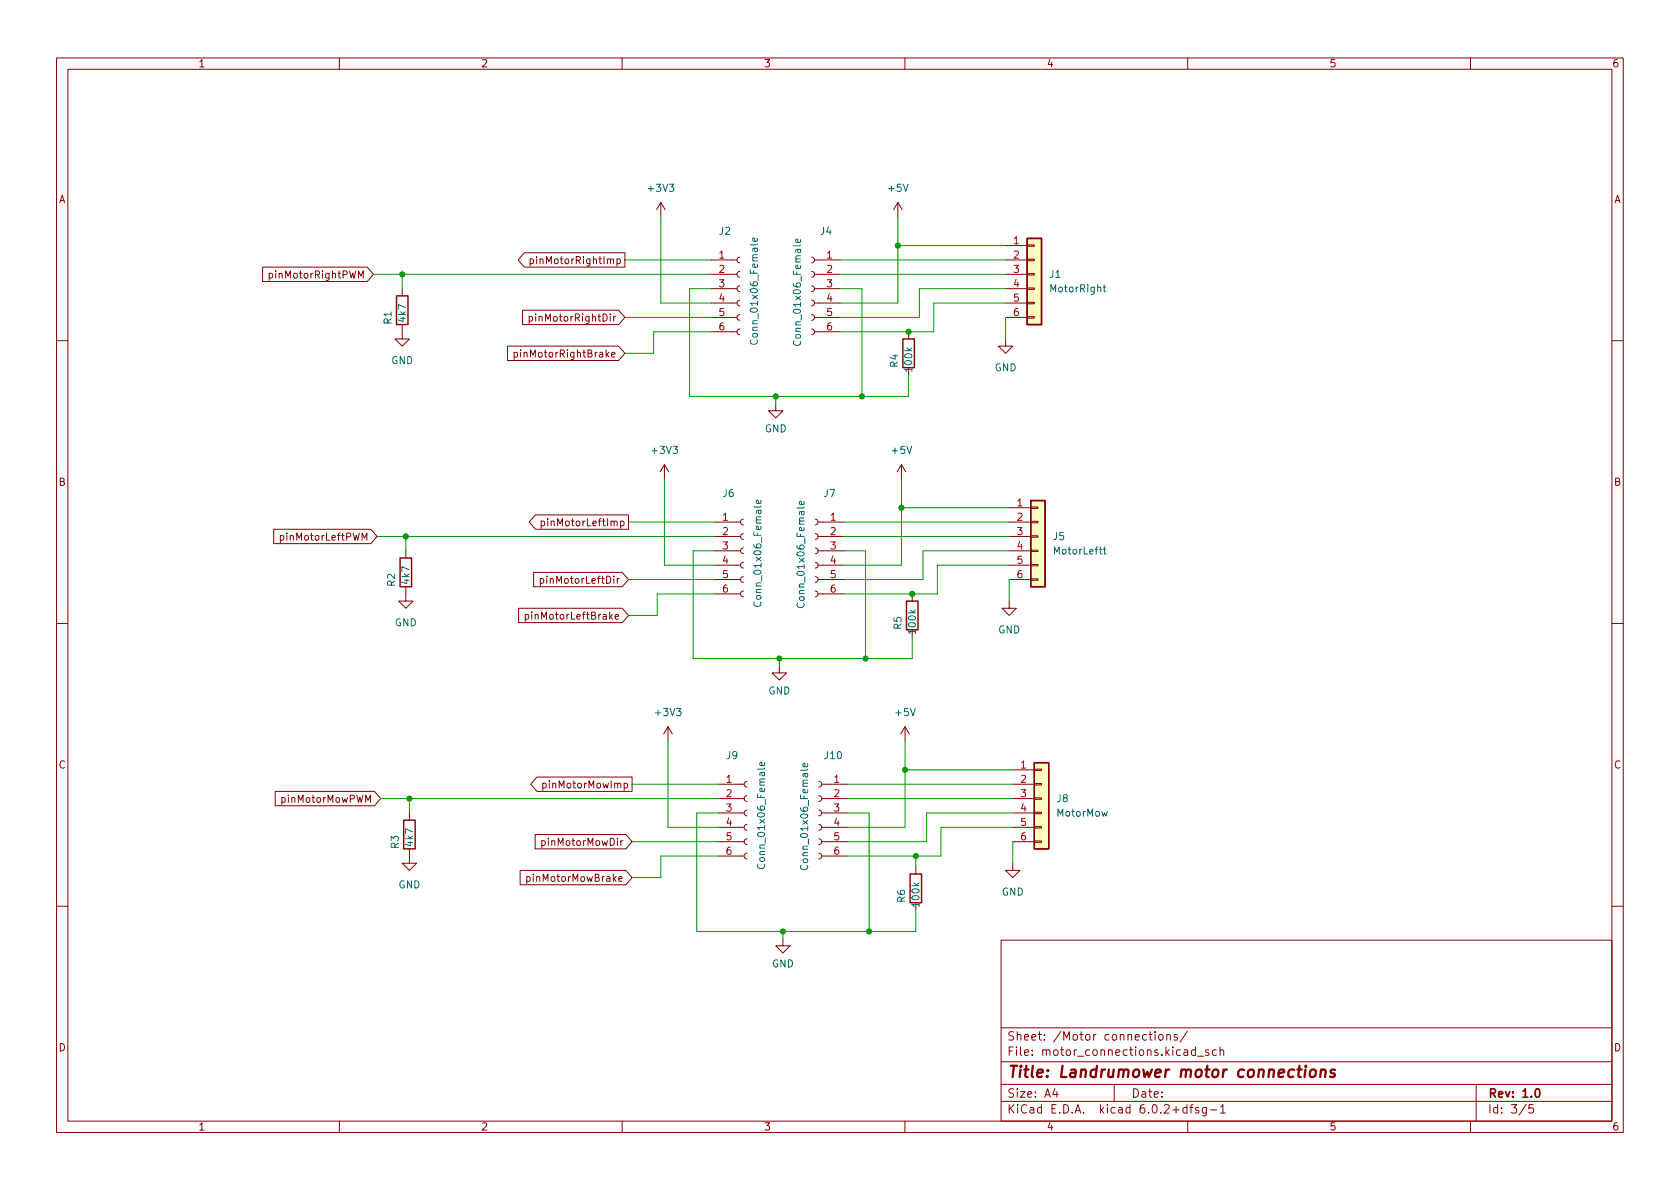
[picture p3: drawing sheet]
<svg xmlns="http://www.w3.org/2000/svg" width="297mm" height="210mm" viewBox="0 0 297 210" stroke-linecap="round" stroke-linejoin="round" font-family="sans-serif">
<g fill="none" stroke="#840000" stroke-width=".18">
<path d="M10 10.2h277v190.1h-277zM12 12.2h273v186.1h-273zM60 10.2v2M110 10.2v2M160 10.2v2M210 10.2v2M260 10.2v2M116.8 35.8l-.7 1.3M116.8 35.8v2.5M116.8 35.8l.8 1.3M158.7 35.8l-.7 1.3M158.7 35.8v2.5"/>
<path d="M158.7 35.8l.8 1.3M46.4 47.2h18.5l1.1 1.3-1.1 1.3h-18.5zM47.6 48.4l.4-.1 .2 .3-.1 .5h-.5M47.6 48.3v1.3M63.4 49.2v-1.3l.4 .9 .4-.9v1.3M71.1 57.4v2.5h1.3l-1.3 1.3-1.3-1.3h1.3M71.1 51v1.3M92.4 54.9h17l1.1 1.2-1.1 1.3h-17zM92.7 44.7h17.8v2.5h-17.8l-1.1-1.2zM93.6 56l.3-.1 .3 .3-.2 .5h-.4M93.6 55.9v1.3M93.7 45.8h.4l.2 .2-.1 .6h-.5"/>
<path d="M93.7 45.8v1.3M108.5 55.9v.9M108.9 55.9l-.4 .3M109.1 45.8h.4l.2 .2-.1 .6h-.5M125.7 58.7h4.6M125.7 56.1h4.6M125.7 53.6h4.6M125.7 51h4.6M125.7 48.5h4.6M125.7 46h4.6M130.8 58.2l-.3 .1-.2 .4 .2 .3 .3 .2M130.8 55.6l-.3 .2-.2 .3 .2 .4 .3 .1"/>
<path d="M130.8 53.1l-.3 .1-.2 .4 .2 .3 .3 .2M130.8 50.5l-.3 .2-.2 .3 .2 .4 .3 .2M130.8 48l-.3 .1-.2 .4 .2 .4 .3 .1M130.8 45.5l-.3 .1-.2 .4 .2 .3 .3 .2M143.5 58.2l.4 .1 .1 .4-.1 .3-.4 .2M143.5 55.6l.4 .2 .1 .3-.1 .4-.4 .1M143.5 53.1l.4 .1 .1 .4-.1 .3-.4 .2M143.5 50.5l.4 .2 .1 .3-.1 .4-.4 .2M143.5 48l.4 .1 .1 .4-.1 .4-.4 .1M143.5 45.5l.4 .1 .1 .4-.1 .3-.4 .2M144 58.7h4.6M144 56.1h4.6"/>
<path d="M144 53.6h4.6M144 51h4.6M144 48.5h4.6M144 46h4.6M160.7 58.7v1.2M177.8 59.9v1.3h1.3l-1.3 1.3-1.3-1.3h1.3M177.8 56.1h3.8M177.8 53.6h3.8M177.8 51h3.8M177.8 48.5h3.8M177.8 46h3.8M177.8 43.4h3.8"/>
<path d="M181.6 56h1.3v.3h-1.3zM181.6 53.5h1.3v.2h-1.3zM181.6 50.9h1.3v.3h-1.3zM181.6 48.4h1.3v.2h-1.3zM181.6 45.8h1.3v.3h-1.3zM181.6 43.3h1.3v.3h-1.3zM10 60.2h2M89.7 61.2h19.7l1.1 1.3-1.1 1.2h-19.7zM90.9 62.4l.4-.1 .2 .2-.1 .6h-.5M90.9 62.3v1.3M108.1 62.7l.6-.1v-.2l-.4-.1-.2 .2 .1 .6h.5M137.2 71.4v1.2h1.2l-1.2 1.3-1.3-1.3h1.3"/>
<path d="M160.7 65v1.3M285 60.2h2M48.4 93.6h17.2l1.1 1.3-1.1 1.2h-17.2zM49.6 94.7h.3l.3 .2-.1 .6h-.5M49.6 94.7v1.3M64 95.5v-1.2l.4 .9 .5-.9v1.2M71.8 97.4v1.3M94.7 91.1h16.4v2.5h-16.4l-1.1-1.3zM95.7 92.2l.4-.1 .2 .3-.1 .5h-.5M95.7 92.1v1.3M109.7 92.2l.4-.1 .2 .3-.1 .5h-.5M117.5 82.2l-.8 1.2"/>
<path d="M117.5 82.2v2.5M117.5 82.2l.7 1.2M126.4 92.3h4.5M126.4 94.9h4.5M126.4 97.4h4.5M126.4 99.9h4.5M131.4 99.4l-.3 .2-.2 .3 .2 .4 .3 .2M131.4 96.9l-.3 .1-.2 .4 .2 .4 .3 .1M131.4 94.4l-.3 .1-.2 .4 .2 .3 .3 .2M131.4 91.8l-.3 .2-.2 .3 .2 .4 .3 .1M144.1 99.4l.4 .2 .2 .3-.2 .4-.4 .2M144.1 96.9l.4 .1 .2 .4-.2 .4-.4 .1"/>
<path d="M144.1 94.4l.4 .1 .2 .4-.2 .3-.4 .2M144.1 91.8l.4 .2 .2 .3-.2 .4-.4 .1M144.7 92.3h4.5M144.7 94.9h4.5M144.7 97.4h4.5M144.7 99.9h4.5M159.4 82.2l-.8 1.2M159.4 82.2v2.5M159.4 82.2l.7 1.2M178.4 89.8h3.8M178.4 92.3h3.8M178.4 94.9h3.8"/>
<path d="M178.4 97.4h3.8M178.4 99.9h3.8M182.2 99.8h1.3v.3h-1.3zM182.2 97.3h1.3v.2h-1.3zM182.2 94.7h1.3v.3h-1.3zM182.2 92.2h1.3v.3h-1.3zM182.2 89.7h1.3v.2h-1.3zM10 110.2h2M71.8 103.8v2.5h1.2l-1.2 1.3-1.3-1.3h1.3M91.7 107.6h18.3l1.1 1.2-1.1 1.3h-18.3zM92.9 108.7h.3l.3 .2-.1 .5h-.5M92.9 108.7v1.2"/>
<path d="M94.3 101.2h15.7l1.1 1.3-1.1 1.3h-15.7zM95.5 102.4l.4-.1 .2 .2-.1 .6h-.5M95.5 102.3v1.3M108.8 109.1l.6-.1-.1-.3h-.3l-.2 .1v.6h.5M109.5 102.3l-.4 .2M126.4 102.5h4.5M126.4 105h4.5M131.4 104.5l-.3 .2-.2 .3 .2 .4 .3 .1M131.4 102l-.3 .1-.2 .4 .2 .3 .3 .2M137.8 117.7v1.3h1.3l-1.3 1.3-1.3-1.3h1.3M144.1 104.5l.4 .2 .2 .3-.2 .4-.4 .1M144.1 102l.4 .1 .2 .4-.2 .3-.4 .2"/>
<path d="M144.7 102.5h4.5M144.7 105h4.5M161.3 105v1.3M161.3 111.4v1.2M178.4 106.3v1.3h1.3l-1.3 1.2-1.2-1.2h1.2M178.4 102.5h3.8M182.2 102.4h1.3v.2h-1.3zM285 110.2h2M48.7 139.9h17.5l1.1 1.3-1.1 1.3h-17.5zM94.9 137.4h16.9v2.5h-16.9l-1.1-1.2zM96 138.6l.3-.1 .3 .2-.1 .6h-.5M96 138.5v1.3"/>
<path d="M110.4 138.6l.3-.1 .3 .2-.2 .6h-.4M118.1 128.5l-.8 1.3M118.1 128.5v2.6M118.1 128.5l.8 1.3M127 138.7h4.6M132.1 138.2l-.4 .1-.1 .4 .1 .3 .4 .2M144.8 138.2l.3 .1 .2 .4-.2 .3-.3 .2M145.3 138.7h4.6M160 128.5v2.6M160 128.5l-.7 1.3M160 128.5l.8 1.3M179.1 138.7h3.8"/>
<path d="M179.1 136.1h3.8M182.9 138.6h1.2v.2h-1.2zM182.9 136h1.2v.3h-1.2zM64.7 141.9v-1.3l.4 .9 .4-.9v1.3M72.4 150.1v2.5h1.3l-1.3 1.3-1.3-1.3h1.3M72.4 143.8v1.2M92 153.9h18.6l1.2 1.3-1.2 1.3h-18.6zM93.1 155.1l.4-.1 .2 .2-.1 .6h-.5M93.1 155v1.3M94.6 147.6h16l1.2 1.2-1.2 1.3h-16zM95.8 148.7h.4l.2 .2-.1 .5h-.5M95.8 148.7v1.2"/>
<path d="M109.4 155.4l.6-.1v-.2l-.4-.1-.2 .2 .1 .6h.5M110.1 148.7l-.3 .2M127 151.4h4.6M127 148.8h4.6M127 146.3h4.6M127 143.8h4.6M127 141.2h4.6M132.1 150.9l-.4 .1-.1 .4 .1 .3 .4 .2M132.1 148.3l-.4 .2-.1 .3 .1 .4 .4 .1M132.1 145.8l-.4 .1-.1 .4 .1 .4 .4 .1M132.1 143.3l-.4 .1-.1 .4 .1 .3 .4 .2M132.1 140.7l-.4 .2-.1 .3 .1 .4 .4 .1"/>
<path d="M144.8 150.9l.3 .1 .2 .4-.2 .3-.3 .2M144.8 148.3l.3 .2 .2 .3-.2 .4-.3 .1M144.8 145.8l.3 .1 .2 .4-.2 .4-.3 .1M144.8 143.3l.3 .1 .2 .4-.2 .3-.3 .2M144.8 140.7l.3 .2 .2 .3-.2 .4-.3 .1M145.3 151.4h4.6M145.3 148.8h4.6M145.3 146.3h4.6M145.3 143.8h4.6M145.3 141.2h4.6M161.9 153.3v1.3M161.9 159.6v1.3"/>
<path d="M179.1 152.6v1.3h1.2l-1.2 1.3-1.3-1.3h1.3M179.1 148.8h3.8M179.1 146.3h3.8M179.1 143.8h3.8M179.1 141.2h3.8M182.9 148.7h1.2v.3h-1.2zM182.9 146.2h1.2v.2h-1.2zM182.9 143.6h1.2v.3h-1.2zM182.9 141.1h1.2v.2h-1.2zM10 160.2h2M138.4 166v1.3h1.3l-1.3 1.2-1.2-1.2h1.2M177 166.3h108v32h-108z"/>
<path d="M285 160.2h2M60 198.3v2M110 198.3v2M160 198.3v2M177 194.8h108M177 191.8h108M177 187.8h108M177 181.8h108M186.5 192.5l-.4 1h1M186.9 193v1M197 191.8v3M203.1 182.9h.6"/>
<path d="M203.4 182.4v1.3l.3 .2M204.2 182.4v.2M204.2 182.9v1M204.9 183.1l.2-.2 .5 .2v.5l-.1 .3h-.4l-.2-.1zM206.3 183.1l.2-.2 .4 .1v.9M206.3 182.9v1M208.1 183l-.3-.1-.2 .2v.3l.5 .1v.4h-.5M209.9 195.9l-.5-.1-.3 .3v.4l.2 .3h.6M209.9 195.3v1.5M209.9 182.4l-1.3 1.9M210 198.3v2M210.4 195.8h.5"/>
<path d="M210.9 195.3l-.3 .2v1.3M211.4 185.7l-.5-.1-.3 .3v.4l.2 .3h.6M211.4 185.1v1.5M211.7 186.8h1.2M211.9 195.9l-.3-.1-.2 .2v.3l.5 .1v.4h-.5M213.3 195.8v1.2l-.3 .3h-.4M213.3 195.9l-.4-.1-.3 .3v.4l.1 .3h.6M213.7 185.7l-.3-.1-.3 .2 .1 .3 .5 .1v.4h-.6M214 196.3h1.1M215.1 185.7l-.5-.1-.2 .3v.4l.1 .3h.6M215.7 185.8l.2-.2 .4 .1 .1 .9M215.7 185.1v1.5"/>
<path d="M215.8 195.8l.4-.5v1.5M215.8 196.8h.8M260 198.3v2M261 191.8v6.5M269.9 195.3l-1.3 1.9M271.1 195.3h-.7l-.1 .7 .2-.1 .5 .1 .2 .2-.1 .5-.2 .1-.6-.1"/>
</g>
<path d="M271.6 192.6l.2-.1a.82 .82 0 0 1 .6 .7 .82 .82 0 0 1-.3 .8h-.2a.81 .81 0 0 1-.6-.6 .81 .81 0 0 1 .3-.8z" fill="none" stroke="#840000" stroke-width=".3"/>
<path d="M230.8 189.1l-.1 1.4M230.9 188.5l-.1 .1 .1 .1 .1-.1-.1-.1v.2M231.8 189.3a.52 .52 0 0 1 .5-.2 .52 .52 0 0 1 .4 .4l-.1 .6a.55 .55 0 0 1-.5 .4 .55 .55 0 0 1-.5-.4zM233.6 189.3a.49 .49 0 0 1 .8 .1l-.1 1.1M233.6 189.1l-.2 1.4M236 189.2a.49 .49 0 0 0-.7 .3v.2l.5 .1 .2 .3-.1 .3-.2 .1-.6-.1" fill="none" stroke="#840000" stroke-width=".4"/>
<path d="M70.1 52.3h2v5.1h-2zM159.6 59.9h2.1v5.1h-2.1zM181.6 42.2h2.5v15.2h-2.5zM70.7 98.7h2.1v5.1h-2.1zM182.2 88.5h2.6v15.3h-2.6zM160.3 106.3h2v5.1h-2zM182.9 134.9h2.5v15.2h-2.5zM71.4 145h2v5.1h-2zM160.9 154.6h2v5h-2z" fill="none" stroke="#840000" stroke-width=".25"/>
<g fill="none" stroke="#006464" stroke-width=".18">
<path d="M133.9 42.1v.4l-.2 .2-.6-.1v-.5h.3l.1 .6M141.5 42.3v.4l-.1 .2-.6-.1v-.5h.2l.1 .6M195.1 50.8h.4M195.2 50.4v1l.3 .2M132.8 60.1a.6 .6 0 0 0 .4 .8 .6 .6 0 0 0 .7-.6l-.1-.2M140.4 60.3a.6 .6 0 0 0 .4 .8 .6 .6 0 0 0 .7-.6l-.1-.2M134.5 88.5l.1 .4-.2 .1h-.6v-.5l.2-.1 .1 .6M142.1 88.7l.1 .4-.2 .1h-.6v-.5l.2-.1 .2 .6M195.1 97.1h.5M195.3 96.7v1.1l.3 .2M133.4 106.5a.6 .6 0 0 0 .4 .8 .6 .6 0 0 0 .8-.6l-.2-.2M141 106.7a.6 .6 0 0 0 .5 .8 .6 .6 0 0 0 .7-.6l-.1-.2"/>
<path d="M135.1 134.8l.1 .4-.2 .2-.6-.1v-.5h.3l.1 .6M142.8 135v.4l-.2 .2-.6-.1v-.5h.3l.1 .6M134 152.8a.6 .6 0 0 0 .5 .8 .6 .6 0 0 0 .7-.5l-.1-.3M141.7 153a.6 .6 0 0 0 .4 .8 .6 .6 0 0 0 .7-.5l-.1-.3"/>
</g>
<g fill="#ffffc2" stroke="#ffffc2" stroke-width=".18">
<path d="M182.2 88.5h2.6v15.3h-2.6z"/>
<path d="M181.6 42.2h2.5v15.2h-2.5z"/>
<path d="M182.9 134.9h2.5v15.2h-2.5z"/>
</g>
<g fill="none" stroke="#009600" stroke-width=".18">
<path d="M116.8 38.3v15.3h8.9M158.7 38.3v15.3h-10.1M66 48.5h59.7M71.1 48.5v2.5M110.5 46h15.2M110.5 56.1h15.2M125.7 58.7h-10.1v3.8h-5.1M125.7 51h-3.8v19.1h38.8v-3.8M148.6 48.5h29.2M148.6 51h3.8v19.1M148.6 46h29.2M158.7 43.4h19.1"/>
<path d="M177.8 51h-15.2v5.1h-14M177.8 53.6h-12.7v5.1h-16.5M177.8 56.1v3.8M137.2 70.1v1.3M66.7 94.9h59.7M71.8 94.9v2.5M111.1 92.3h15.3M117.5 84.7v15.2h8.9M126.4 97.4h-3.8v19.1h38.7v-3.9M149.2 94.9h29.2M149.2 92.3h29.2M149.2 97.4h3.8v19.1"/>
<path d="M159.4 89.8h19M159.4 84.7v15.2h-10.2M178.4 99.9h-12.7v5.1h-16.5M178.4 97.4h-15.2v5.1h-14M111.1 102.5h15.3M126.4 105h-10.2v3.8h-5.1M137.8 116.5v1.2M178.4 102.5v3.8M111.8 138.7h15.2M118.1 131.1v15.2h8.9M149.9 138.7h29.2M160 131.1v15.2h-10.1"/>
<path d="M160 136.1h19.1M67.3 141.2h59.7M72.4 141.2v2.6M111.8 148.8h15.2M127 151.4h-10.2v3.8h-5M127 143.8h-3.8v20.9h38.7v-3.8M149.9 143.8h3.8v20.9M149.9 141.2h29.2M161.9 151.4v1.9M179.1 143.8h-15.3v5h-13.9M179.1 146.3h-12.7v5.1h-16.5M179.1 148.8v3.8"/>
<path d="M138.4 164.7v1.3"/>
</g>
<g fill="#009600" stroke="#009600" stroke-width=".18">
<circle cx="137.2" cy="70.1" r=".46"/>
<circle cx="71.1" cy="48.5" r=".46"/>
<circle cx="161.9" cy="151.4" r=".46"/>
<circle cx="160" cy="136.1" r=".46"/>
<circle cx="137.8" cy="116.5" r=".46"/>
<circle cx="153" cy="116.5" r=".46"/>
<circle cx="161.3" cy="105" r=".46"/>
<circle cx="152.4" cy="70.1" r=".46"/>
<circle cx="158.7" cy="43.4" r=".46"/>
<circle cx="159.4" cy="89.8" r=".46"/>
<circle cx="160.7" cy="58.7" r=".46"/>
<circle cx="138.4" cy="164.7" r=".46"/>
<circle cx="153.7" cy="164.7" r=".46"/>
<circle cx="72.4" cy="141.2" r=".46"/>
<circle cx="71.8" cy="94.9" r=".46"/>
</g>
<text font-size="2.8" fill="#840000" x="178" y="190.6">Title: Landrumower motor connections</text>
<g font-size="2.1" fill="#840000">
<text x="178" y="184">Sheet: /Motor connections/</text>
<text x="178" y="186.7">File: motor_connections.kicad_sch</text>
<text x="178" y="196.9">KiCad E.D.A. kicad 6.0.2+dfsg-1</text>
<text x="178" y="194.1">Size: A4</text>
<text x="200" y="194.1">Date:</text>
<text x="263" y="194.1">Rev: 1.0</text>
<text x="263" y="196.9">Id: 3/5</text>
</g>
<g font-size="1.8" fill="#840000">
<text x="35" y="11.9">1</text>
<text x="85" y="11.9">2</text>
<text x="135" y="11.9">3</text>
<text x="185" y="11.9">4</text>
<text x="235" y="11.9">5</text>
<text x="285" y="11.9">6</text>
<text x="10.3" y="35.9">A</text>
<text x="285.3" y="35.9">A</text>
<text x="94.8" y="46.7">pinMotorRightImp</text>
<text x="48.2" y="49.2">pinMotorRightPWM</text>
<text x="94.5" y="56.9">pinMotorRightDir</text>
<text x="92.1" y="63.2">pinMotorRightBrake</text>
<text x="10.3" y="85.9">B</text>
<text x="285.3" y="85.9">B</text>
<text x="50.1" y="95.6">pinMotorLeftPWM</text>
<text x="96.7" y="93">pinMotorLeftImp</text>
<text x="96.4" y="103.2">pinMotorLeftDir</text>
<text x="94" y="109.6">pinMotorLeftBrake</text>
<text x="10.3" y="135.9">C</text>
<text x="285.3" y="135.9">C</text>
<text x="50.1" y="141.9">pinMotorMowPWM</text>
<text x="96.6" y="139.4">pinMotorMowImp</text>
<text x="96.4" y="149.6">pinMotorMowDir</text>
<text x="93.9" y="155.9">pinMotorMowBrake</text>
<text x="10.3" y="185.9">D</text>
<text x="285.3" y="185.9">D</text>
<text x="35" y="199.9">1</text>
<text x="85" y="199.9">2</text>
<text x="135" y="199.9">3</text>
<text x="185" y="199.9">4</text>
<text x="235" y="199.9">5</text>
<text x="285" y="199.9">6</text>
</g>
<g font-size="1.8" fill="#006464">
<text x="114.8" y="33.9">+3V3</text>
<text x="157.2" y="33.9">+5V</text>
<text x="127.2" y="41.5">J2</text>
<text x="145.1" y="41.5">J4</text>
<text x="185.6" y="49.1">J1</text>
<text x="185.9" y="51.7">MotorRight</text>
<text x="69.2" y="57.3" transform="rotate(-90 69.2 57.3)">R1</text>
<text x="71.8" y="56.9" transform="rotate(-90 71.8 56.9)">4k7</text>
<text x="69.2" y="64.4">GND</text>
<text x="134" y="60.2" transform="rotate(-90 134 60.2)">Conn_01x06_Female</text>
<text x="141.6" y="60.4" transform="rotate(-90 141.6 60.4)">Conn_01x06_Female</text>
<text x="158.7" y="64.9" transform="rotate(-90 158.7 64.9)">R4</text>
<text x="161.3" y="65.6" transform="rotate(-90 161.3 65.6)">100k</text>
<text x="175.8" y="65.7">GND</text>
<text x="135.2" y="76.4">GND</text>
<text x="115.4" y="80.3">+3V3</text>
<text x="157.8" y="80.3">+5V</text>
<text x="127.8" y="87.9">J6</text>
<text x="145.7" y="87.9">J7</text>
<text x="186.2" y="95.5">J5</text>
<text x="186.5" y="98">MotorLeftt</text>
<text x="69.8" y="103.7" transform="rotate(-90 69.8 103.7)">R2</text>
<text x="72.4" y="103.2" transform="rotate(-90 72.4 103.2)">4k7</text>
<text x="134.6" y="106.6" transform="rotate(-90 134.6 106.6)">Conn_01x06_Female</text>
<text x="142.2" y="106.8" transform="rotate(-90 142.2 106.8)">Conn_01x06_Female</text>
<text x="69.8" y="110.7">GND</text>
<text x="159.4" y="111.3" transform="rotate(-90 159.4 111.3)">R5</text>
<text x="161.9" y="111.9" transform="rotate(-90 161.9 111.9)">100k</text>
<text x="176.5" y="112">GND</text>
<text x="135.8" y="122.8">GND</text>
<text x="116" y="126.6">+3V3</text>
<text x="158.4" y="126.6">+5V</text>
<text x="128.5" y="134.2">J9</text>
<text x="145.8" y="134.2">J10</text>
<text x="186.9" y="141.9">J8</text>
<text x="73" y="149.6" transform="rotate(-90 73 149.6)">4k7</text>
<text x="186.9" y="144.4">MotorMow</text>
<text x="70.5" y="150" transform="rotate(-90 70.5 150)">R3</text>
<text x="135.3" y="152.9" transform="rotate(-90 135.3 152.9)">Conn_01x06_Female</text>
<text x="142.9" y="153.1" transform="rotate(-90 142.9 153.1)">Conn_01x06_Female</text>
<text x="70.4" y="157.1">GND</text>
<text x="160" y="159.5" transform="rotate(-90 160 159.5)">R6</text>
<text x="162.6" y="160.2" transform="rotate(-90 162.6 160.2)">100k</text>
<text x="177.1" y="158.4">GND</text>
<text x="136.5" y="171.1">GND</text>
</g>
<g font-size="1.8" fill="#a90000">
<text x="127.1" y="45.7">1</text>
<text x="146.2" y="45.7">1</text>
<text x="179.2" y="43.2">1</text>
<text x="179.2" y="45.7">2</text>
<text x="127.1" y="48.3">2</text>
<text x="127.1" y="50.8">3</text>
<text x="127.1" y="53.3">4</text>
<text x="146.2" y="48.3">2</text>
<text x="146.2" y="50.8">3</text>
<text x="146.2" y="53.3">4</text>
<text x="179.2" y="48.3">3</text>
<text x="179.2" y="50.8">4</text>
<text x="179.2" y="53.3">5</text>
<text x="127.1" y="55.9">5</text>
<text x="127.1" y="58.4">6</text>
<text x="146.2" y="55.9">5</text>
<text x="146.2" y="58.4">6</text>
<text x="179.2" y="55.9">6</text>
<text x="179.8" y="89.5">1</text>
<text x="127.8" y="92.1">1</text>
<text x="127.8" y="94.6">2</text>
<text x="146.8" y="92.1">1</text>
<text x="146.8" y="94.6">2</text>
<text x="179.8" y="92.1">2</text>
<text x="179.8" y="94.6">3</text>
<text x="127.8" y="97.1">3</text>
<text x="127.8" y="99.7">4</text>
<text x="146.8" y="97.1">3</text>
<text x="146.8" y="99.7">4</text>
<text x="179.8" y="97.1">4</text>
<text x="179.8" y="99.7">5</text>
<text x="127.8" y="102.2">5</text>
<text x="127.8" y="104.8">6</text>
<text x="146.8" y="102.2">5</text>
<text x="146.8" y="104.8">6</text>
<text x="179.8" y="102.2">6</text>
<text x="180.5" y="135.9">1</text>
<text x="128.4" y="138.4">1</text>
<text x="128.4" y="141">2</text>
<text x="128.4" y="143.5">3</text>
<text x="147.5" y="138.4">1</text>
<text x="147.5" y="141">2</text>
<text x="147.5" y="143.5">3</text>
<text x="180.5" y="138.4">2</text>
<text x="180.5" y="141">3</text>
<text x="180.5" y="143.5">4</text>
<text x="128.4" y="146">4</text>
<text x="128.4" y="148.6">5</text>
<text x="147.5" y="146">4</text>
<text x="147.5" y="148.6">5</text>
<text x="180.5" y="146">5</text>
<text x="180.5" y="148.6">6</text>
<text x="128.4" y="151.1">6</text>
<text x="147.5" y="151.1">6</text>
</g>
</svg>
